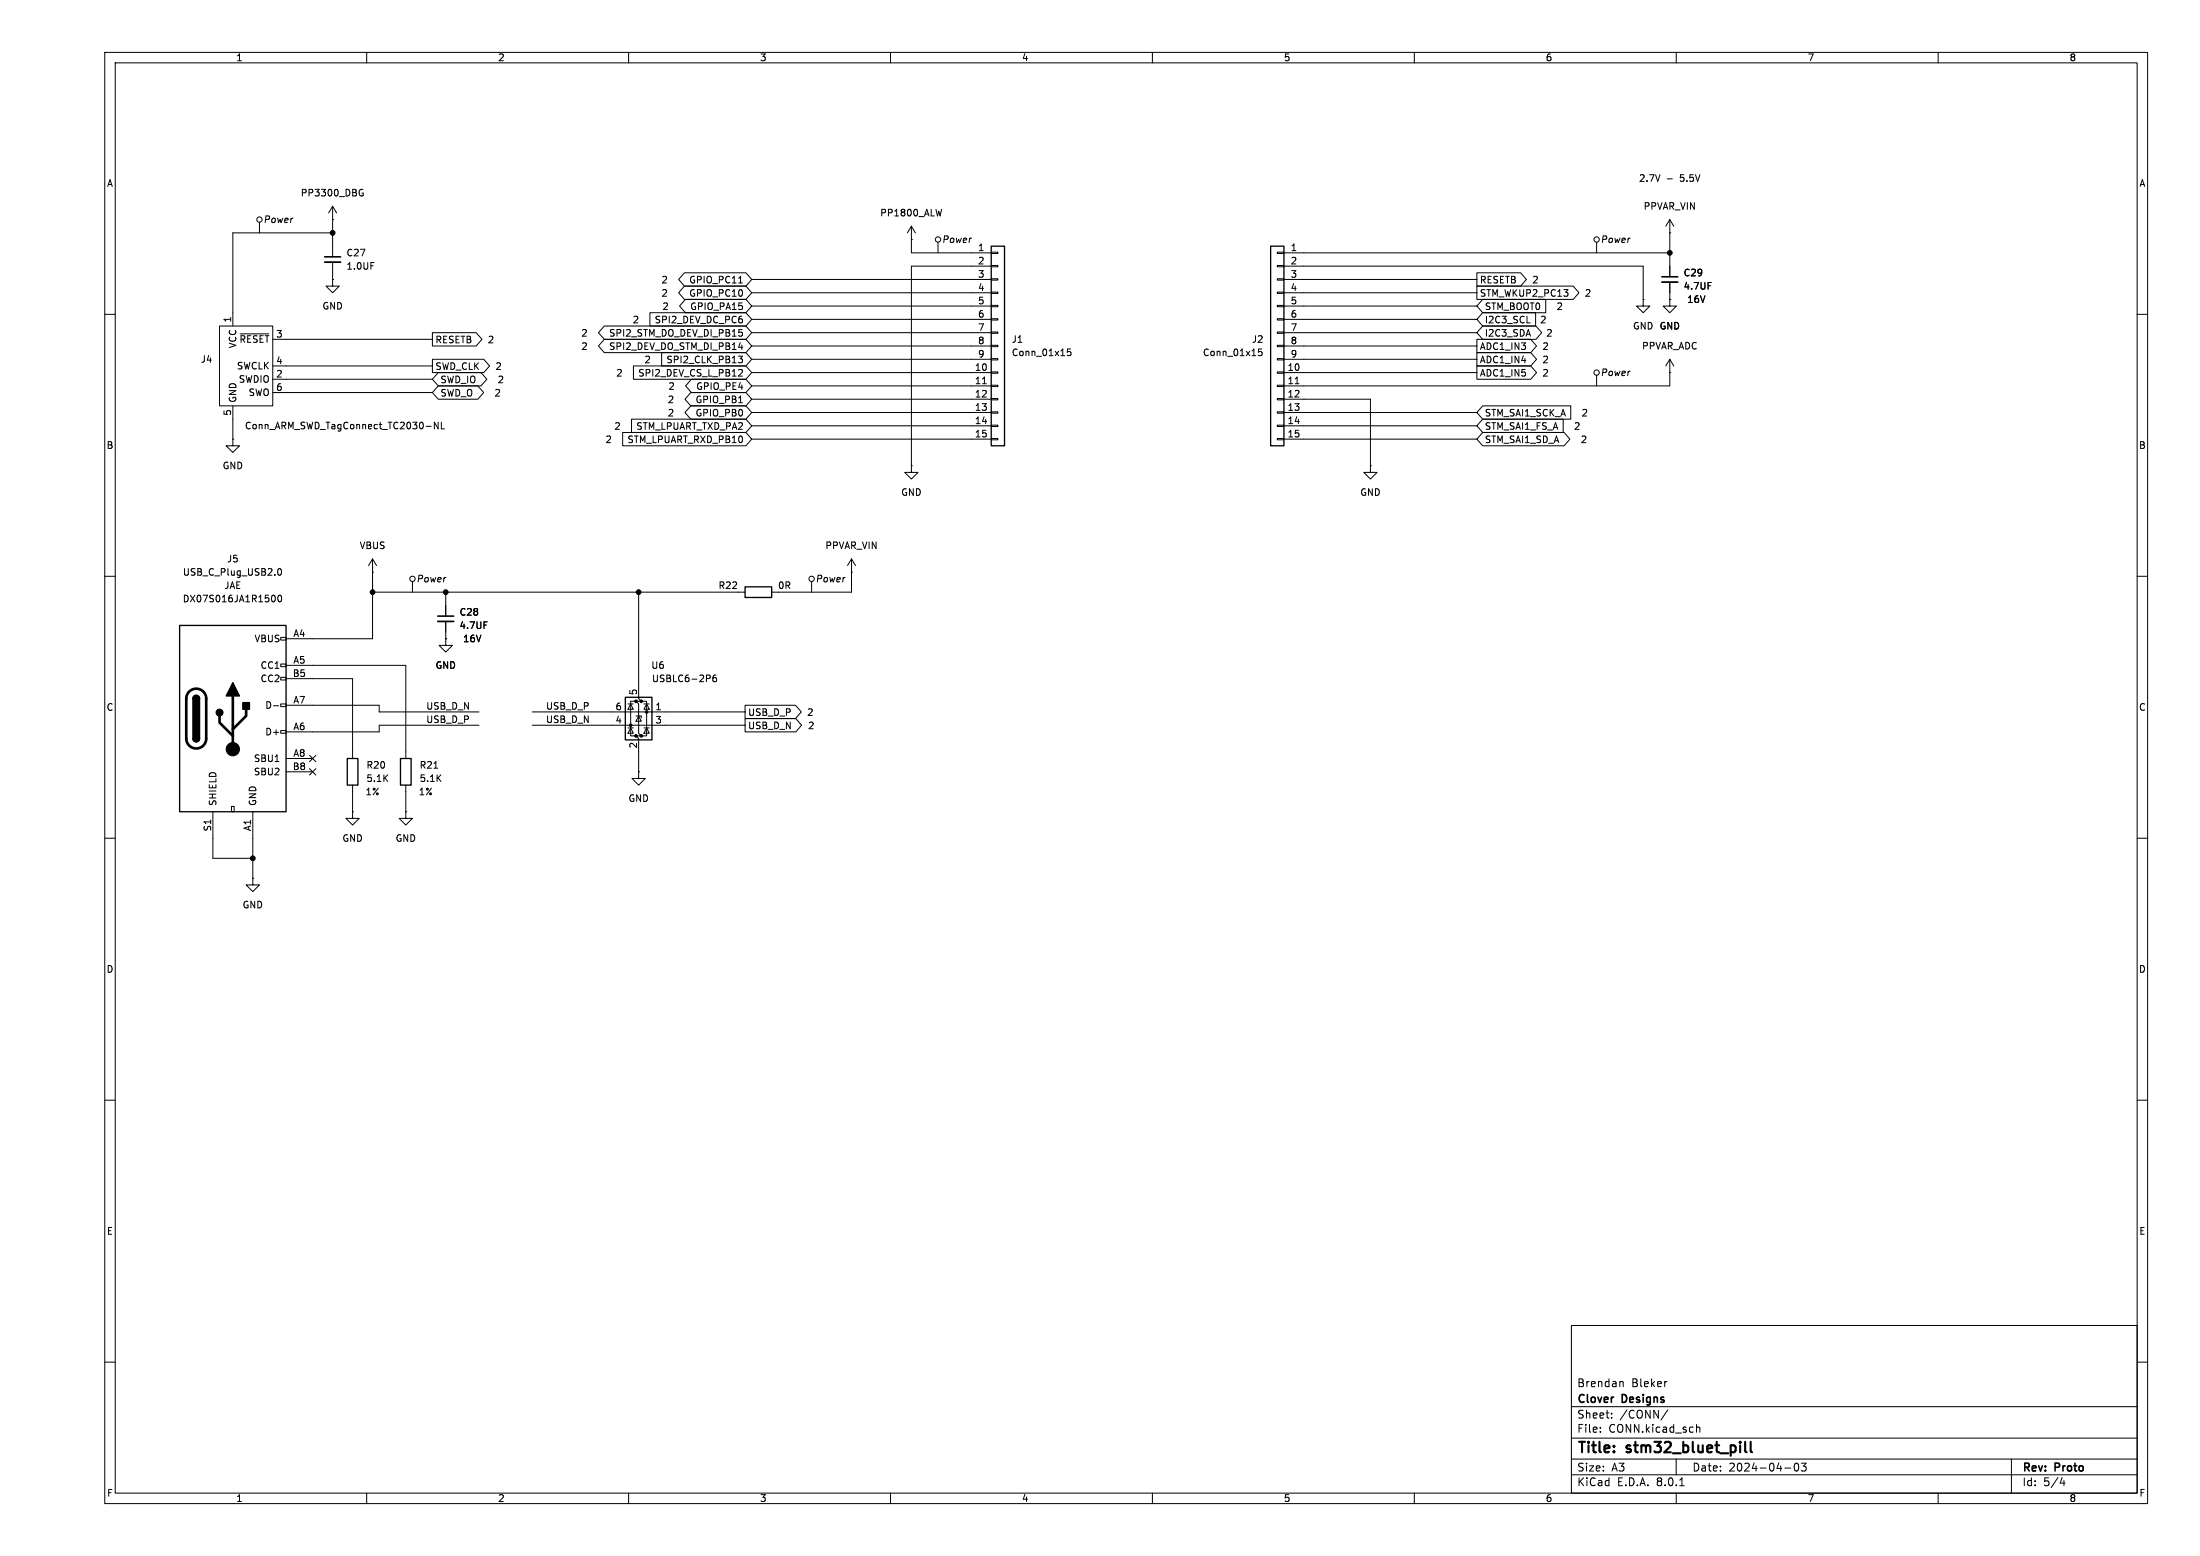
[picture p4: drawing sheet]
<svg xmlns="http://www.w3.org/2000/svg" width="420mm" height="297mm" viewBox="0 0 420 297" stroke-linecap="round" stroke-linejoin="round" font-family="sans-serif">
<g fill="none" stroke="#000" stroke-width=".19">
<path d="M20 10h390v277h-390zM22 12h386v273h-386zM70 10v2M120 10v2M170 10v2M220 10v2M270 10v2M320 10v2M370 10v2M63.5 39.4v9.6M63.5 39.4l-.8 1.2M63.5 39.4l.8 1.2"/>
<path d="M68.8 36.2h.5M69.1 36.9h.2v.4h-.5M179.8 39.9l-.3 1.3M318.3 34.1h1M20 60h2M49.5 42.4v2.1M63.5 53.3v1.3h1.3l-1.3 1.3-1.3-1.3h1.3M63.5 53.3h.1M63.5 41.9h.1M63.5 50v3.3M63.5 44.5h-19.1v17.7M124.1 59.7h18.3l1.1 1.3-1.1 1.2h-18.3z"/>
<path d="M130.7 54.6h11.7l1.1 1.3-1.1 1.3h-11.7l-1.1-1.3zM130.7 52.1h11.7l1.1 1.2-1.1 1.3h-11.7l-1.1-1.3zM130.8 57.1h11.6l1.1 1.3-1.1 1.3h-11.6l-1.1-1.3zM141 54h.7M143.5 53.3h45.7M143.5 55.9h45.7M143.5 58.4h45.7M174 45.7h.1M174 43.2l.8 1.3M174 43.2v5.1h15.2M174 43.2l-.8 1.3M179.1 46.2v2.1"/>
<path d="M189.2 58.3h1.3v.2h-1.3zM189.2 55.8h1.3v.2h-1.3zM189.2 53.2h1.3v.3h-1.3zM189.2 50.7h1.3v.2h-1.3zM189.2 48.1h1.3v.3h-1.3zM189.2 50.8h-15.2v38.1M243.8 58.3h1.3v.2h-1.3zM243.8 55.8h1.3v.2h-1.3zM243.8 53.2h1.3v.3h-1.3zM243.8 50.7h1.3v.2h-1.3zM243.8 48.1h1.3v.3h-1.3zM245.1 48.3h73.7"/>
<path d="M245.1 50.8h68.6v6.4M245.1 53.3h36.8M245.1 55.9h36.8M245.1 58.4h36.8M281.9 52.1h8.4l1.1 1.2-1.1 1.3h-8.4zM281.9 54.6h18.4l1.1 1.3-1.1 1.3h-18.4zM283.1 59.7h10.1v2.5h-10.1l-1.2-1.2zM283.1 57.1h12v2.6h-12l-1.2-1.3zM304.8 46.2v2.1M313.7 57.2v1.2h1.3l-1.3 1.3-1.3-1.3h1.3M313.7 57.2h.1M318.8 57.2v1.2h1.2l-1.2 1.3-1.3-1.3h1.3"/>
<path d="M318.8 57.2h.1M318.8 44.5h.1M318.8 41.9v10.9M318.8 53.8v3.4M318.8 41.9l-.8 1.3M318.8 41.9l.7 1.3M408 60h2M41.9 62.2h10.2v15.3h-10.2zM44.4 77.5v6.3M45.8 63.7h5.5M52.1 72.4h30.4M52.1 64.8h30.4"/>
<path d="M52.1 69.9h30.4M52.1 74.9h30.4M82.5 68.6h9.9l1.1 1.3-1.1 1.2h-9.9zM82.5 63.5h8.4l1.1 1.3-1.1 1.2h-8.4zM83.7 71.1h8.1l1.1 1.3-1.1 1.3h-8.1l-1.2-1.3zM83.7 73.7h7.5l1.1 1.2-1.1 1.3h-7.5l-1.2-1.3zM115.4 64.8h27l1.1 1.2-1.1 1.3h-27l-1.1-1.3zM115.4 62.2h27l1.1 1.3-1.1 1.3h-27l-1.1-1.3zM120.9 69.8h21.5l1.1 1.3-1.1 1.3h-21.5zM126.3 67.3h16.1l1.1 1.3-1.1 1.3h-16.1zM131.9 74.9h10.5l1.1 1.3-1.1 1.3h-10.5l-1.1-1.3zM131.9 77.5h10.5l1.1 1.2-1.1 1.3h-10.5l-1.1-1.3z"/>
<path d="M132 72.4h10.4l1.1 1.3-1.1 1.2h-10.4l-1.1-1.2zM141 68h.7l-.4 .5 .4 .1v.4l-.2 .3h-.4M141 76.9h.7M141 66.3h.8M141.1 62.9h.6M141.2 70.5l.4 .1 .1 .3-.7 .9h.7M141.5 63.4l.2 .2v.3l-.2 .3M141.6 65.9v.8M143.5 71.1h45.7M143.5 73.7h45.7M143.5 76.2h45.7M143.5 78.7h45.7"/>
<path d="M143.5 61h45.7M143.5 63.5h45.7M143.5 66h45.7M143.5 68.6h45.7M187.6 73.2h.7M189.2 78.6h1.3v.3h-1.3zM189.2 76.1h1.3v.2h-1.3zM189.2 73.5h1.3v.3h-1.3zM189.2 71h1.3v.2h-1.3zM189.2 68.5h1.3v.2h-1.3zM189.2 65.9h1.3v.3h-1.3zM189.2 63.4h1.3v.2h-1.3z"/>
<path d="M189.2 60.8h1.3v.3h-1.3zM204.4 66.6h-.6l-.1 .6 .2-.1 .4 .1 .2 .1-.1 .5-.2 .1-.5-.1M240.9 66.6h-.6l-.1 .6 .2-.1 .4 .1 .1 .1v.5l-.2 .1-.5-.1M243.8 78.6h1.3v.3h-1.3zM243.8 76.1h1.3v.2h-1.3zM243.8 73.5h1.3v.3h-1.3zM243.8 71h1.3v.2h-1.3zM243.8 68.5h1.3v.2h-1.3zM243.8 65.9h1.3v.3h-1.3zM243.8 63.4h1.3v.2h-1.3zM243.8 60.8h1.3v.3h-1.3zM245.1 71.1h36.8"/>
<path d="M245.1 76.2h16.5v12.7M245.1 78.7h36.8M245.1 61h36.8M245.1 63.5h36.8M245.1 66h36.8M245.1 68.6h36.8M247.3 73.2h.7M281.9 67.3h10.3l1.1 1.3-1.1 1.3h-10.3zM281.9 69.8h10.3l1.1 1.3-1.1 1.3h-10.3zM281.9 64.8h10.3l1.1 1.2-1.1 1.3h-10.3zM283.1 77.5h16.8v2.5h-16.8l-1.2-1.3zM283.1 62.2h10.1l1.1 1.3-1.1 1.3h-10.1l-1.2-1.3z"/>
<path d="M291.5 61.6h.6M304.8 71.6v2.1M318.8 71.1h.1M318.8 68.6l.7 1.3M318.8 68.6v5.1h-73.7M318.8 68.6l-.8 1.3M44.4 83.8v1.3h1.3l-1.3 1.3-1.2-1.3h1.2M44.4 83.8h.1M81.4 81.4h.9M83.6 80.6v1.3l-.7-1.3v1.3M84.3 80.6v1.3h.6M118.9 82.5h23.5l1.1 1.3-1.1 1.3h-23.5z"/>
<path d="M120.6 80h21.8l1.1 1.3-1.1 1.3h-21.8zM143.5 81.3h45.7M143.5 83.8h45.7M174 88.9v1.3h1.3l-1.3 1.2-1.3-1.2h1.3M174 88.9h.1M189.2 83.7h1.3v.2h-1.3zM189.2 81.2h1.3v.2h-1.3zM243.8 83.7h1.3v.2h-1.3zM243.8 81.2h1.3v.2h-1.3zM245.1 81.3h36.8M245.1 83.8h36.8M261.6 88.9v1.3h1.3l-1.3 1.2-1.3-1.2h1.3"/>
<path d="M261.6 88.9h.1M283.1 80h15.3v2.6h-15.3l-1.2-1.3zM283.1 82.5h15.5l1.1 1.3-1.1 1.3h-15.5l-1.2-1.3zM20 110h2M52.1 113.6a.68 .68 0 0 1 .5 .6 .68 .68 0 0 1-.5 .7M53.1 108.7l.2-.2a.68 .68 0 0 1 .4 .7 .68 .68 0 0 1-.4 .6l-.3-.5zM53.2 113.7l.1-.1a.68 .68 0 0 1 .5 .6 .68 .68 0 0 1-.5 .7l-.3-.5zM71.1 109.2h.1M71.1 113h71.1M71.1 106.7l-.7 1.3M71.1 106.7v15.2h-16.5M71.1 106.7l.8 1.3"/>
<path d="M78.7 111v2M85.1 113v4.6M85.1 118.6v3.3M121.9 113v20.4l.5 .5h-1l.5 .5v5.6l.5 .5h-1l.5 .5v6.3M154.9 111v2M162.6 109.2h.1M162.6 106.7v6.3h-15.3M162.6 106.7l-.8 1.3M162.6 106.7l.7 1.3M408 110h2M52.2 134.7h1M53.6 139.4h1v.6h-1z"/>
<path d="M53.6 134.4h1v.5h-1zM53.6 129.3h1v.5h-1zM53.6 126.7h1v.6h-1zM53.6 121.7h1v.5h-1zM54.6 134.6h17.8v1.3h19M54.6 129.5h12.7v15.3M54.6 127h22.9v17.8M85.1 121.9v1.3h1.3l-1.3 1.3-1.3-1.3h1.3M85.1 121.9h.1M91.4 138.4h-19v1.3h-17.8M101.6 138.4h40.6M101.6 135.9h40.6"/>
<path d="M119.9 138.9h1M119.9 134.4h1M120.4 138.9l.5 1.1h-1zM120.4 134.4l.5 1h-1zM121.4 136.7h1v.3M121.4 133.9h-1v6.6h1M121.9 136.7l.5 1h-1zM122.4 133.9h1v6.6h-1M122.9 138.9h1.1M122.9 134.4h1.1M123.4 134.4l.6 1h-1.1zM123.4 138.9l.6 1.1h-1.1z"/>
<path d="M135.5 128.9l.1 .2-.1 .4M136.7 128.8l-.4 .1a.86 .86 0 0 0 0 1.2l.4-.1 .1-.4-.2-.3-.4 .1-.1 .2M142.2 137.2h9.7l1.1 1.2-1.1 1.3h-9.7zM142.2 134.6h9.7l1.1 1.3-1.1 1.3h-9.7zM20 160h2M40.6 154.9v8.9h7.7M44.2 153.9h.5v1h-.5zM48.3 154.9v12.7M54.6 144.8h5.1M54.6 147.3h5.1M59.1 144.2l1.2 1.2M59.1 146.7l1.2 1.2"/>
<path d="M60.3 144.2l-1.2 1.2M60.3 146.7l-1.2 1.2M67.3 154.9v1.3h1.3l-1.3 1.3-1.3-1.3h1.3M67.3 154.9h.1M67.3 149.9v5M77.5 154.9v1.3h1.2l-1.2 1.3-1.3-1.3h1.3M77.5 154.9h.1M77.5 149.9v5M82.8 146.6h.8M121.9 147.3v1.3h1.3l-1.3 1.3-1.3-1.3h1.3M121.9 147.3h.1M408 160h2"/>
<path d="M48.3 167.6v1.3h1.2l-1.2 1.3-1.3-1.3h1.3M48.3 167.6h.1M20 210h2M408 210h2M20 260h2M300 253h108v32h-108zM408 260h2M300 278.5h108M300 274.5h108M300 268.5h108M305.5 273.2v.2M305.5 272.5v.1"/>
<path d="M307.7 270.5v.2M307.7 269.8v.1M309.4 263.7h.3l.2 .2v.8M318.2 263.7l-.3 .1M318.4 269.1l-1.3 1.9M320 278.5v3M323.9 271.9v1.5M323.9 272.5l.2-.1 .3 .1 .1 .9M342.7 279.4l.2-.1a.8 .8 0 0 1 .5 .7 .8 .8 0 0 1-.5 .8 1 1 0 0 1-.2-1.4zM343.9 279.3h.9l-.5 .6 .4 .1v.6l-.2 .2-.6-.2M384 278.5v6.5M70 285v2"/>
<path d="M120 285v2M170 285v2M220 285v2M270 285v2M300 281.5h108M320 285v2M320.7 283.6h.8M340.7 280.2h1.2M370 285v2M393.7 282l-.4 1.1h.9M394 282.6v1"/>
<circle cx="49.5" cy="41.9" r=".51"/>
<circle cx="179.1" cy="45.7" r=".51"/>
<circle cx="304.8" cy="45.7" r=".51"/>
<circle cx="304.8" cy="71.1" r=".51"/>
<circle cx="78.7" cy="110.5" r=".51"/>
<circle cx="154.9" cy="110.5" r=".51"/>
</g>
<path d="M333.3 277.1l.1 .1M334.2 275.2v1.7l.3 .3" fill="none" stroke="#000" stroke-width=".4"/>
<g fill="#000" stroke="#000" stroke-width=".19">
<circle cx="63.5" cy="44.5" r=".46"/>
<circle cx="318.8" cy="48.3" r=".46"/>
<circle cx="71.1" cy="113" r=".46"/>
<circle cx="85.1" cy="113" r=".46"/>
<circle cx="121.9" cy="113" r=".46"/>
<circle cx="120.4" cy="138.4" r=".25"/>
<circle cx="121.4" cy="133.9" r=".25"/>
<circle cx="122.4" cy="133.9" r=".25"/>
<circle cx="123.4" cy="135.9" r=".25"/>
<circle cx="44.4" cy="143" r="1.27"/>
<circle cx="121.4" cy="140.5" r=".25"/>
<circle cx="122.4" cy="140.5" r=".25"/>
<circle cx="48.3" cy="163.8" r=".46"/>
</g>
<path d="M189.2 47h2.6v38.1h-2.6zM242.6 47h2.5v38.1h-2.5zM34.3 119.4h20.3v35.5h-20.3zM142.2 112h5.1v2h-5.1zM36.8 133.4a.64 .64 0 0 1 .7-.7 .64 .64 0 0 1 .6 .7M119.4 133.1h5.1v8.1h-5.1zM36.8 141a.64 .64 0 0 0 .7 .6 .64 .64 0 0 0 .6-.6M66.3 144.8h2v5.1h-2zM76.5 144.8h2v5.1h-2z" fill="none" stroke="#000" stroke-width=".25"/>
<path d="M62 50h3M317.2 53.8h3.1M83.6 118.6h3" fill="none" stroke="#000" stroke-width=".33"/>
<path d="M62 49h3M317.2 52.8h3.1M83.6 117.6h3" fill="none" stroke="#000" stroke-width=".3"/>
<path d="M36.1 132a1.91 1.91 0 0 1 2.1-.4 1.91 1.91 0 0 1 1.2 1.8v7.6a1.91 1.91 0 0 1-1.9 1.9 1.91 1.91 0 0 1-1.9-1.9v-7.8l.1-.6zM41.9 136.7v1.2l2.5 2.6M44.4 132.8v10.2M47 135.4v1.3l-2.6 2.5" fill="none" stroke="#000" stroke-width=".51"/>
<g fill="#000" stroke="#000" stroke-width=".25">
<path d="M37 132.9a.64 .64 0 0 1 .7-.1 .64 .64 0 0 1 .4 .6h-1.3zM44.4 130.3l1.3 2.5h-2.5zM46.4 134.1h1.2v1.3h-1.2zM36.8 141h1.3a.64 .64 0 0 1-.6 .6 .64 .64 0 0 1-.7-.6zM36.8 133.4h1.3v7.6h-1.3z"/>
<circle cx="41.9" cy="136" r=".63"/>
</g>
<g font-size="2.8">
<text x="301" y="277.9">Title:</text>
<text x="310.6" y="277.9">stm32_bluet_pill</text>
</g>
<g font-size="2.1">
<text x="301" y="268.2">Clover</text>
<text x="301" y="265">Brendan</text>
<text x="309.7" y="268.2">Designs</text>
<text x="311.4" y="265">Bleker</text>
<text x="301" y="273.7">File:</text>
<text x="301" y="271">Sheet:</text>
<text x="307.1" y="273.7">CONN.kicad_sch</text>
<text x="309.2" y="271">/CONN/</text>
<text x="301" y="281.1">Size:</text>
<text x="307.6" y="281.1">A3</text>
<text x="323" y="281.1">Date:</text>
<text x="330" y="281.1">2024-04-03</text>
<text x="386" y="281.3">Rev:</text>
<text x="392.4" y="281.3">Proto</text>
<text x="301" y="283.9">KiCad</text>
<text x="308.7" y="283.9">E.D.A.</text>
<text x="316.3" y="283.9">8.0.1</text>
<text x="386" y="283.9">Id:</text>
<text x="390.1" y="283.9">5/4</text>
</g>
<g font-size="1.8">
<text x="45" y="11.9">1</text>
<text x="95" y="11.9">2</text>
<text x="145" y="11.9">3</text>
<text x="195" y="11.9">4</text>
<text x="245" y="11.9">5</text>
<text x="295" y="11.9">6</text>
<text x="345" y="11.9">7</text>
<text x="395" y="11.9">8</text>
<text x="20.3" y="35.9">A</text>
<text x="312.8" y="34.9">2.7V</text>
<text x="320.8" y="34.9">5.5V</text>
<text x="408.3" y="35.9">A</text>
<text x="57.3" y="37.7">PP3300_DBG</text>
<text x="167.9" y="41.5">PP1800_ALW</text>
<text x="313.7" y="40.2">PPVAR_VIN</text>
<text x="50.2" y="42.8">Power</text>
<text x="179.8" y="46.6">Power</text>
<text x="305.5" y="46.6">Power</text>
<text x="66" y="51.7">1.0UF</text>
<text x="66" y="49.1">C27</text>
<text x="186.6" y="48">1</text>
<text x="186.6" y="50.5">2</text>
<text x="186.6" y="53.1">3</text>
<text x="246.3" y="48">1</text>
<text x="246.3" y="50.5">2</text>
<text x="246.3" y="53.1">3</text>
<text x="321.3" y="52.9">C29</text>
<text x="61.5" y="59.3">GND</text>
<text x="126.2" y="56.8">2</text>
<text x="126.2" y="54.3">2</text>
<text x="126.4" y="59.4">2</text>
<text x="131.5" y="56.8">GPIO_PC10</text>
<text x="131.5" y="54.3">GPIO_PC11</text>
<text x="131.7" y="59.4">GPIO_PA15</text>
<text x="186.6" y="55.6">4</text>
<text x="186.6" y="58.2">5</text>
<text x="246.3" y="55.6">4</text>
<text x="246.3" y="58.2">5</text>
<text x="282.4" y="54.3">RESETB</text>
<text x="282.4" y="56.8">STM_WKUP2_PC13</text>
<text x="283.4" y="59.4">STM_BOOT0</text>
<text x="292.4" y="54.3">2</text>
<text x="297.1" y="59.4">2</text>
<text x="302.5" y="56.8">2</text>
<text x="321.3" y="55.5">4.7UF</text>
<text x="322" y="58">16V</text>
<text x="44.2" y="61.7" transform="rotate(-90 44.2 61.7)">1</text>
<text x="45.6" y="65.6">~{RESET}</text>
<text x="52.6" y="64.5">3</text>
<text x="83" y="65.7">RESETB</text>
<text x="93" y="65.7">2</text>
<text x="110.9" y="64.5">2</text>
<text x="116.2" y="64.5">SPI2_STM_DO_DEV_DI_PB15</text>
<text x="120.7" y="61.9">2</text>
<text x="124.9" y="61.9">SPI2_DEV_DC_PC6</text>
<text x="186.6" y="60.7">6</text>
<text x="186.6" y="63.2">7</text>
<text x="186.6" y="65.8">8</text>
<text x="193" y="65.6">J1</text>
<text x="238.9" y="65.6">J2</text>
<text x="246.3" y="60.7">6</text>
<text x="246.3" y="63.2">7</text>
<text x="246.3" y="65.8">8</text>
<text x="283.4" y="61.9">I2C3_SCL</text>
<text x="283.4" y="64.5">I2C3_SDA</text>
<text x="293.9" y="61.9">2</text>
<text x="295.1" y="64.5">2</text>
<text x="311.7" y="63.1">GND GND</text>
<text x="316.7" y="63.1">GND</text>
<text x="38.3" y="69.4">J4</text>
<text x="45.1" y="70.7">SWCLK</text>
<text x="45.3" y="66.6" transform="rotate(-90 45.3 66.6)">VCC</text>
<text x="52.6" y="69.6">4</text>
<text x="83" y="70.8">SWD_CLK</text>
<text x="94.5" y="70.8">2</text>
<text x="110.9" y="67">2</text>
<text x="116.2" y="67">SPI2_DEV_DO_STM_DI_PB14</text>
<text x="122.9" y="69.5">2</text>
<text x="127.1" y="69.5">SPI2_CLK_PB13</text>
<text x="186" y="70.9">10</text>
<text x="186.6" y="68.3">9</text>
<text x="193" y="68.2">Conn_01x15</text>
<text x="229.5" y="68.2">Conn_01x15</text>
<text x="245.7" y="70.9">10</text>
<text x="246.3" y="68.3">9</text>
<text x="282.4" y="69.5">ADC1_IN4</text>
<text x="282.4" y="67">ADC1_IN3</text>
<text x="294.4" y="69.5">2</text>
<text x="294.4" y="67">2</text>
<text x="305.5" y="72">Power</text>
<text x="313.4" y="66.9">PPVAR_ADC</text>
<text x="45.3" y="77" transform="rotate(-90 45.3 77)">GND</text>
<text x="45.5" y="73.3">SWDIO</text>
<text x="47.4" y="75.8">SWO</text>
<text x="52.6" y="72.1">2</text>
<text x="52.6" y="74.7">6</text>
<text x="84" y="73.3">SWD_IO</text>
<text x="84" y="75.9">SWD_O</text>
<text x="94.3" y="75.9">2</text>
<text x="94.9" y="73.3">2</text>
<text x="117.5" y="72.1">2</text>
<text x="121.7" y="72.1">SPI2_DEV_CS_L_PB12</text>
<text x="127.4" y="77.2">2</text>
<text x="127.5" y="74.6">2</text>
<text x="132.7" y="77.2">GPIO_PB1</text>
<text x="132.8" y="74.6">GPIO_PE4</text>
<text x="186" y="73.4">11</text>
<text x="186" y="75.9">12</text>
<text x="245.7" y="73.4">11</text>
<text x="245.7" y="75.9">12</text>
<text x="282.4" y="72.1">ADC1_IN5</text>
<text x="294.4" y="72.1">2</text>
<text x="44.2" y="79.4" transform="rotate(-90 44.2 79.4)">5</text>
<text x="46.7" y="82.1">Conn_ARM_SWD_TagConnect_TC2030-NL</text>
<text x="117.2" y="82.2">2</text>
<text x="121.4" y="82.2">STM_LPUART_TXD_PA2</text>
<text x="127.4" y="79.7">2</text>
<text x="132.7" y="79.7">GPIO_PB0</text>
<text x="186" y="78.5">13</text>
<text x="186" y="81">14</text>
<text x="186" y="83.6">15</text>
<text x="245.7" y="78.5">13</text>
<text x="245.7" y="81">14</text>
<text x="245.7" y="83.6">15</text>
<text x="283.4" y="82.2">STM_SAI1_FS_A</text>
<text x="283.4" y="79.7">STM_SAI1_SCK_A</text>
<text x="300.4" y="82.2">2</text>
<text x="301.8" y="79.7">2</text>
<text x="20.3" y="85.9">B</text>
<text x="42.4" y="89.8">GND</text>
<text x="115.5" y="84.8">2</text>
<text x="119.7" y="84.8">STM_LPUART_RXD_PB10</text>
<text x="283.4" y="84.8">STM_SAI1_SD_A</text>
<text x="301.7" y="84.8">2</text>
<text x="408.2" y="85.9">B</text>
<text x="172" y="94.8">GND</text>
<text x="259.6" y="94.8">GND</text>
<text x="43.3" y="107.5">J5</text>
<text x="68.6" y="105">VBUS</text>
<text x="157.5" y="105">PPVAR_VIN</text>
<text x="34.8" y="110.1">USB_C_Plug_USB2.0</text>
<text x="42.7" y="112.6">JAE</text>
<text x="79.4" y="111.4">Power</text>
<text x="137.1" y="112.6">R22</text>
<text x="148.4" y="112.6">0R</text>
<text x="155.6" y="111.4">Power</text>
<text x="34.8" y="115.2">DX07S016JA1R1500</text>
<text x="87.6" y="117.7">C28</text>
<text x="48.5" y="122.8">VBUS</text>
<text x="55.9" y="121.7">A4</text>
<text x="87.6" y="120.2">4.7UF</text>
<text x="88.3" y="122.8">16V</text>
<text x="49.6" y="127.9">CC1</text>
<text x="49.6" y="130.4">CC2</text>
<text x="55.8" y="129.3">B5</text>
<text x="55.9" y="126.7">A5</text>
<text x="83.1" y="127.9">GND</text>
<text x="124.2" y="127.9">U6</text>
<text x="124.4" y="130.4">USBLC6-2P6</text>
<text x="20.3" y="135.9">C</text>
<text x="50.5" y="135.5">D-</text>
<text x="55.9" y="134.4">A7</text>
<text x="81.3" y="135.5">USB_D_N</text>
<text x="104.1" y="135.5">USB_D_P</text>
<text x="117.4" y="135.6">6</text>
<text x="121.7" y="132.8" transform="rotate(-90 121.7 132.8)">5</text>
<text x="125" y="135.6">1</text>
<text x="142.7" y="136.8">USB_D_P</text>
<text x="154" y="136.8">2</text>
<text x="408.2" y="135.9">C</text>
<text x="50.5" y="140.6">D+</text>
<text x="55.9" y="139.4">A6</text>
<text x="81.3" y="138.1">USB_D_P</text>
<text x="104.1" y="138.1">USB_D_N</text>
<text x="117.4" y="138.2">4</text>
<text x="121.7" y="142.9" transform="rotate(-90 121.7 142.9)">2</text>
<text x="125" y="138.2">3</text>
<text x="142.7" y="139.4">USB_D_N</text>
<text x="154.2" y="139.4">2</text>
<text x="48.4" y="145.6">SBU1</text>
<text x="48.4" y="148.2">SBU2</text>
<text x="55.8" y="147.1">B8</text>
<text x="55.9" y="144.5">A8</text>
<text x="69.9" y="146.9">R20</text>
<text x="69.9" y="149.5">5.1K</text>
<text x="80" y="146.9">R21</text>
<text x="80" y="149.5">5.1K</text>
<text x="41.5" y="153.9" transform="rotate(-90 41.5 153.9)">SHIELD</text>
<text x="49.1" y="153.9" transform="rotate(-90 49.1 153.9)">GND</text>
<text x="69.7" y="152">1%</text>
<text x="79.8" y="152">1%</text>
<text x="119.9" y="153.3">GND</text>
<text x="40.4" y="158.8" transform="rotate(-90 40.4 158.8)">S1</text>
<text x="48" y="158.7" transform="rotate(-90 48 158.7)">A1</text>
<text x="65.3" y="160.9">GND</text>
<text x="75.4" y="160.9">GND</text>
<text x="46.2" y="173.6">GND</text>
<text x="20.3" y="185.9">D</text>
<text x="408.2" y="185.9">D</text>
<text x="20.3" y="235.9">E</text>
<text x="408.3" y="235.9">E</text>
<text x="20.3" y="285.9">F</text>
<text x="45" y="286.9">1</text>
<text x="95" y="286.9">2</text>
<text x="145" y="286.9">3</text>
<text x="195" y="286.9">4</text>
<text x="245" y="286.9">5</text>
<text x="295" y="286.9">6</text>
<text x="345" y="286.9">7</text>
<text x="395" y="286.9">8</text>
<text x="408.3" y="285.9">F</text>
</g>
</svg>
